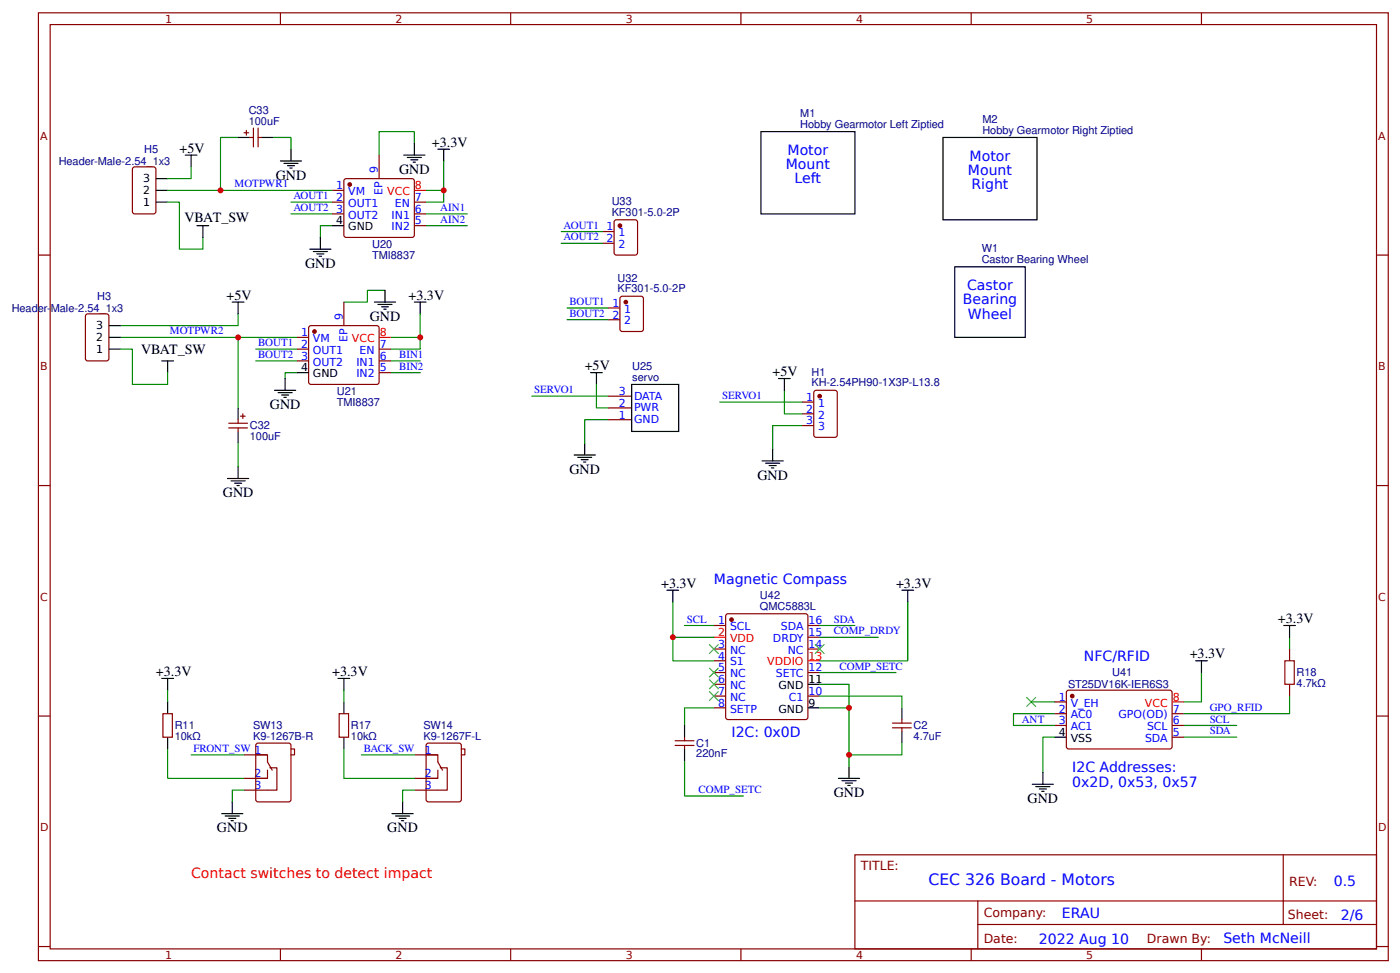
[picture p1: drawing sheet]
<svg xmlns="http://www.w3.org/2000/svg" width="315mm" height="219mm" viewBox="0 0 315 219" stroke-linecap="round" stroke-linejoin="round" font-family="sans-serif">
<g fill="none" stroke="#800" stroke-width=".26">
<path d="M8.7 2.9h304v213.2h-304zM11.3 5.5h298.7v208h-298.7zM63.2 2.9v2.6M115 2.9v2.6M166.9 2.9v2.6M218.7 2.9v2.6M270.6 2.9v2.6M29.9 37.8l.4-.3h4.3l.4 .3 .1 9.8-.3 .5h-4.5l-.4-.2zM55 29.9h1M55.5 29.3v1.1M56.3 30.9h.8M57.1 28.8v4.2"/>
<path d="M58.1 28.8v4.2M58.1 30.9h.8M85.4 34.9v5.3M8.7 57.4h2.6M74.8 42.8h2.6M74.8 45.5h2.6M74.8 48.1h2.6M77.5 40.5l.5-.3 15.1 .1 .2 .4-.1 12.5-.4 .2-15.1-.1-.3-.4zM93.3 45.5h2.7M93.3 48.1h2.7M93.3 50.8h2.7M135.7 52.1h2.6"/>
<path d="M135.7 54.7h2.6M138.4 49.7l.4-.2h4.3l.4 .2 .1 7.2-.3 .4-4.5 .1-.4-.3zM310 57.4h2.7M19.3 70.9l.5-.3h4.2l.5 .3v9.8l-.2 .4-4.5 .1-.5-.3zM66.9 75.9h2.6M66.9 78.6h2.6M69.6 73.5l.4-.2h15.1l.3 .5-.1 12.4-.4 .3-15.1-.1-.3-.4zM77.4 68v5.3M85.4 78.6h2.6M137 69.3h2.6M137 71.9h2.6M139.7 66.9l.4-.3h4.3l.4 .3 .1 7.2-.2 .4-4.6 .1-.4-.3z"/>
<path d="M51.5 95.2h4.2M51.5 96.3h4.2M53.6 94.4v.8M53.6 96.3v.8M54.2 93.6h1M54.7 93.1v1.1M66.9 81.2h2.6M85.4 81.2h2.6M85.4 83.8h2.6M137 94.4h5.3M137 91.8h5.3M137 89.1h5.3"/>
<path d="M180.6 90.5h2.7M180.6 93.1h2.7M180.6 95.8h2.7M183.3 88.1l.5-.3h4.2l.5 .3 .1 9.8-.3 .4-4.5 .1-.5-.3zM8.7 109.2h2.6M310 109.2h2.7M163.5 138.3l.5-.2h17.4l.5 .2 .1 23.1-.3 .4-17.7 .1-.5-.3zM160.8 140.7h2.6M160.8 146h2.6M160.8 148.7h2.6M160.8 151.3h2.6M160.8 154h2.6"/>
<path d="M160.8 156.6h2.6M160.8 159.3h2.6M182 140.7h2.6M182 146h2.6M182 151.3h2.6M182 156.6h2.6M182 143.4h2.6M237.5 157.9h2.7M240.2 155.5l.5-.2 23 .1 .3 .4-.1 12.5-.5 .2-23-.1-.2-.4zM290.4 146v2.7M290.4 154v2.6M8.7 161.1h2.6"/>
<path d="M36.7 160.6h2.1v5.3h-2.1zM55 175.1h5.2M55 169.8h5.2M57.6 169.8h2.6v1.6l1.1 1.9M57.7 167.5l.4-.3h6.9l.5 .3v12.4l-.2 .4-7.2 .1-.4-.2zM60.2 173.3v1.8h-2.6M60.8 172.7h1.6v5.1h-7.4M65.5 168.5h.8v1.3h-.8M76.4 160.6h2.1v5.3h-2.1zM93.3 175.1h5.3M93.3 169.8h5.3M96 169.8h2.6v1.6l1.1 1.9"/>
<path d="M96 167.5l.5-.3h6.9l.4 .3 .1 12.4-.3 .4-7.1 .1-.5-.2zM98.6 173.3v1.8h-2.6M99.1 172.7h1.6v5.1h-7.4M103.9 168.5h.8v1.3h-.8M152.1 167.7h4.2M152.1 166.7h4.2M154.2 165.9v.8M154.2 167.7v.8M201 163.8h4.2M201 162.7h4.2M203.1 161.9v.8M203.1 163.8v.7"/>
<path d="M237.5 160.6h2.7M237.5 163.2h2.7M264 160.6h2.6M264 163.2h2.6M264 165.9h2.6M310 161.1h2.7M192.5 192.3h117.5v21.2h-117.5zM289 192.3v15.7M8.7 213h2.6M63.2 213.5v2.6M115 213.5v2.6M166.9 213.5v2.6"/>
<path d="M192.6 202.7h117.3M218.7 213.5v2.6M220.2 208h89.7M220.2 202.7v10.6M270.6 213.5v2.6M310 213h2.7"/>
</g>
<g fill="none" stroke="#000" stroke-width=".26">
<path d="M41.7 34.9h2.7M43 34.9v2.6M53.6 30.9h2.7M58.9 30.9h2.7M63.2 36.2h4.7M63.9 36.8h3.2M64.7 37.3h1.6M65.3 37.8h.5M65.5 33.6v2.6M90.9 34.9h4.8M91.7 35.4h3.2M92.5 36h1.6"/>
<path d="M93.1 36.5h.5M93.3 32.3v2.6M98.6 33.6h2.7M99.9 33.6v2.6M171.4 29.6h21.1v18.5h-21.1zM212.4 30.9h21.1v18.6h-21.1zM35.1 40.2h2.7M35.1 45.5h2.7M35.1 42.8h2.7M44.4 50.8h2.6M45.7 50.8v2.6M69.8 56.1h4.7"/>
<path d="M70.6 56.6h3.1M71.4 57.1h1.5M71.9 57.7h.5M72.2 53.4v2.7M74.8 50.8h2.6M24.5 73.3h2.7M24.5 78.6h2.7M24.5 75.9h2.7M52.3 68h2.7M53.6 68v2.6M84.3 68h4.8M85.1 68.5h3.2"/>
<path d="M85.9 69h1.6M86.4 69.6h.6M86.7 65.3v2.7M93.3 68h2.7M94.6 68v2.6M215 60h15.9v15.9h-15.9zM36.4 81.2h2.7M37.8 81.2v2.6M53.6 91.8v2.6M53.6 97.1v2.6M61.8 87.8h4.8M62.6 88.3h3.2"/>
<path d="M63.4 88.9h1.6M63.9 89.4h.6M64.2 85.2v2.6M66.9 83.8h2.6M131.7 99.7v2.7M133 83.8h2.7M134.3 83.8v2.7M142.3 86.5h10.5v10.6h-10.5zM175.3 85.2h2.7M176.7 85.2v2.6M51.2 107.7h4.8M52 108.2h3.2"/>
<path d="M52.8 108.7h1.6M53.4 109.2h.5M53.6 105v2.7M129.3 102.4h4.8M130.1 102.9h3.2M130.9 103.4h1.6M131.4 104h.5M171.6 103.7h4.8M172.4 104.2h3.2M173.2 104.7h1.6M173.8 105.3h.5M174 101v2.7"/>
<path d="M150.2 132.8h2.6M151.5 132.8v2.6M203.1 132.8h2.7M204.4 132.8v2.6M36.4 152.6h2.7M37.8 152.6v2.7M37.8 157.9v2.7M76.1 152.6h2.7M77.4 152.6v2.7M77.4 157.9v2.7M182 159.3h2.6M182 154h2.6"/>
<path d="M203.1 159.3v2.6M269.3 148.7h2.6M270.6 148.7v2.6M289.1 140.7h2.7M290.4 140.7v2.7M37.8 165.9v2.6M77.4 165.9v2.6M154.2 163.2v2.7M154.2 168.5v2.7M188.8 175.1h4.8M189.6 175.7h3.2M190.4 176.2h1.6"/>
<path d="M190.9 176.7h.6M191.2 172.5v2.6M203.1 164.5v2.7M232.5 176.5h4.8M233.3 177h3.2M234.1 177.5h1.6M234.6 178h.5M234.9 173.8v2.7M237.5 165.9h2.7M49.9 183.1h4.8M50.7 183.6h3.2M51.5 184.1h1.6"/>
<path d="M52 184.7h.6M52.3 180.4v2.7M88.3 183.1h4.8M89.1 183.6h3.2M89.9 184.1h1.6M90.4 184.7h.5M90.7 180.4v2.7"/>
</g>
<g fill="none" stroke="#080" stroke-width=".26">
<path d="M43 37.5v2.7h-5.2M53.6 30.9h-3.9v11.9M61.6 30.9h3.9v2.7M93.3 32.3v-2.7h-7.9v5.3M99.9 36.2v9.3h-3.9M37.8 45.5h2.6v10.6h5.3v-2.7M37.8 42.8h37M65.5 48.1h9.3M65.5 45.5h9.3M74.8 50.8h-2.6v2.6M96 50.8h9.2M96 48.1h9.2"/>
<path d="M96 42.8h3.9M126.4 52.1h9.3M126.4 54.7h9.3M27.2 78.6h2.6v7.9h8v-2.7M27.2 75.9h39.7M53.6 70.6v2.7h-26.4M53.6 75.9v15.9M57.6 78.6h9.3M86.7 65.3h-4v2.7h-5.3M88 75.9h6.6M94.6 70.6v8h-6.6M127.7 69.3h9.3"/>
<path d="M127.7 71.9h9.3M53.6 99.7v5.3M57.6 81.2h9.3M66.9 83.8h-2.7v1.4M88 83.8h6.6M88 81.2h6.6M119.8 89.1h17.2M134.3 86.5v5.3h2.7M137 94.4h-5.3v5.3M162.1 90.5h18.5M176.7 87.8v5.3h3.9M180.6 95.8h-6.6v5.2"/>
<path d="M151.5 135.4v8h9.3M204.4 135.4v13.3h-19.8M37.8 155.3v2.6M77.4 155.3v2.6M151.5 143.4v5.3h9.3M154.2 140.7h6.6M160.8 159.3h-6.6v3.9M184.6 154h6.6v18.5M184.6 156.6h18.5v2.7M184.6 159.3h6.6M184.6 140.7h7.9M184.6 151.3h17.2"/>
<path d="M184.6 143.4h13.2M232.2 157.9h5.3M270.6 151.3v6.6h-4M290.4 156.6v4h-23.8M290.4 143.4v2.6M37.8 168.5v6.6h17.2M43 169.8h12M55 177.8h-2.7v2.6M77.4 168.5v6.6h15.9M81.4 169.8h11.9M93.3 177.8h-2.6v2.6M154.2 171.2v7.9h13.2"/>
<path d="M203.1 167.2v2.6h-11.9M237.5 160.6h-9.2v2.6h9.2M237.5 165.9h-2.6v7.9M266.6 165.9h11.9M266.6 163.2h11.9"/>
</g>
<g fill="#800" stroke="#800" stroke-width=".26">
<circle cx="70.8" cy="74.6" r=".4"/>
<circle cx="78.8" cy="41.5" r=".4"/>
<circle cx="139.6" cy="50.8" r=".4"/>
<circle cx="140.9" cy="68" r=".4"/>
<circle cx="241.5" cy="156.6" r=".4"/>
<circle cx="164.8" cy="139.4" r=".4"/>
<circle cx="184.6" cy="89.1" r=".4"/>
</g>
<path d="M93.3 42.8h2.7M85.4 75.9h2.6M160.8 143.4h2.6M182 148.7h2.6M264 157.9h2.6" fill="none" stroke="#f00" stroke-width=".26"/>
<g fill="#000" stroke="#3c3" stroke-width=".26">
<path d="M159.7 155.5l2.1 2.2zM161.8 155.5l-2.1 2.2z"/>
<path d="M159.7 152.9l2.1 2.1zM161.8 152.9l-2.1 2.1z"/>
<path d="M159.7 150.3l2.1 2.1zM161.8 150.3l-2.1 2.1z"/>
<path d="M159.7 145l2.1 2.1zM161.8 145l-2.1 2.1z"/>
<path d="M183.5 145l2.2 2.1zM185.7 145l-2.2 2.1z"/>
<path d="M231.2 156.9l2.1 2.1zM233.3 156.9l-2.1 2.1z"/>
</g>
<path d="M289.4 148.7h2.1v5.3h-2.1z" fill="none" stroke="#a00000" stroke-width=".26"/>
<g fill="#c00">
<circle cx="94.6" cy="75.9" r=".66"/>
<circle cx="99.9" cy="42.8" r=".66"/>
<circle cx="151.5" cy="143.4" r=".66"/>
<circle cx="191.2" cy="159.3" r=".66"/>
<circle cx="191.2" cy="169.8" r=".66"/>
<circle cx="53.6" cy="75.9" r=".66"/>
<circle cx="49.7" cy="42.8" r=".66"/>
</g>
<text font-size="3.5" fill="#00f" x="209.1" y="199.1">CEC 326 Board - Motors</text>
<g font-size="3.2">
<text x="40.4" y="34.4">+5V</text>
<text x="97.3" y="33">+3.3V</text>
<text x="62.1" y="40.5">GND</text>
<text x="89.9" y="39.1">GND</text>
<text x="41.5" y="50">VBAT_SW</text>
<text x="68.7" y="60.3">GND</text>
<text x="51" y="67.4">+5V</text>
<text x="92" y="67.4">+3.3V</text>
<text x="83.3" y="72.2">GND</text>
<text x="31.8" y="79.6">VBAT_SW</text>
<text x="131.7" y="83.3">+5V</text>
<text x="174" y="84.6">+5V</text>
<text x="60.8" y="92">GND</text>
<text x="128.2" y="106.6">GND</text>
<text x="170.6" y="107.9">GND</text>
<text x="50.2" y="111.9">GND</text>
<text x="148.9" y="132.3">+3.3V</text>
<text x="201.8" y="132.3">+3.3V</text>
<text x="287.8" y="140.2">+3.3V</text>
<text x="267.9" y="148.1">+3.3V</text>
<text x="35.1" y="152.1">+3.3V</text>
<text x="74.8" y="152.1">+3.3V</text>
<text x="187.8" y="179.4">GND</text>
<text x="231.4" y="180.7">GND</text>
<text x="48.9" y="187.3">GND</text>
<text x="87.2" y="187.3">GND</text>
</g>
<g font-size="3.2" fill="#00f">
<text x="177.4" y="34.9">Motor</text>
<text x="177" y="38.1">Mount</text>
<text x="179" y="41.2">Left</text>
<text x="218" y="39.4">Mount</text>
<text x="218.4" y="36.2">Motor</text>
<text x="218.8" y="42.6">Right</text>
<text x="217.8" y="65.3">Castor</text>
<text x="216.8" y="68.5">Bearing</text>
<text x="218" y="71.7">Wheel</text>
<text x="160.8" y="131.5">Magnetic Compass</text>
<text x="244.1" y="148.7">NFC/RFID</text>
<text x="164.8" y="165.9">I2C: 0x0D</text>
<text x="241.5" y="173.8">I2C Addresses:</text>
<text x="241.5" y="177">0x2D, 0x53, 0x57</text>
<text x="300.4" y="199.3">0.5</text>
<text x="239.2" y="206.4">ERAU</text>
<text x="302" y="207">2/6</text>
<text x="234" y="212.3">2022 Aug 10</text>
<text x="275.5" y="212.2">Seth McNeill</text>
</g>
<text font-size="3.2" fill="#f00" x="43" y="197.6">Contact switches to detect impact</text>
<g font-size="2.8" fill="#800">
<text x="193.9" y="195.8">TITLE:</text>
<text x="290.3" y="199.3">REV:</text>
<text x="221.5" y="206.4">Company:</text>
<text x="290.1" y="206.9">Sheet:</text>
<text x="221.5" y="212.2">Date:</text>
<text x="258.3" y="212.2">Drawn By:</text>
</g>
<g font-size="2.5" fill="#800">
<text x="37.2" y="5.1">1</text>
<text x="89.1" y="5.1">2</text>
<text x="140.9" y="5.1">3</text>
<text x="192.8" y="5.1">4</text>
<text x="244.7" y="5.1">5</text>
<text x="9" y="31.5">A</text>
<text x="310.4" y="31.5">A</text>
<text x="9" y="83.3">B</text>
<text x="310.4" y="83.3">B</text>
<text x="9" y="135.2">C</text>
<text x="310.4" y="135.2">C</text>
<text x="9" y="187">D</text>
<text x="310.4" y="187">D</text>
<text x="37.2" y="215.7">1</text>
<text x="89.1" y="215.7">2</text>
<text x="140.9" y="215.7">3</text>
<text x="192.8" y="215.7">4</text>
<text x="244.7" y="215.7">5</text>
</g>
<g font-size="2.5" fill="#000080">
<text x="56" y="28">100uF</text>
<text x="56" y="25.6">C33</text>
<text x="180.2" y="28.8">Hobby Gearmotor Left Ziptied</text>
<text x="180.2" y="26.4">M1</text>
<text x="221.2" y="27.7">M2</text>
<text x="32.5" y="34.5">H5</text>
<text x="221.2" y="30.1">Hobby Gearmotor Right Ziptied</text>
<text x="13.2" y="37.1">Header-Male-2.54_1x3</text>
<text x="137.8" y="46.1">U33</text>
<text x="137.8" y="48.5">KF301-5.0-2P</text>
<text x="83.8" y="58.2">TMI8837</text>
<text x="83.8" y="55.7">U20</text>
<text x="221.1" y="59.2">Castor Bearing Wheel</text>
<text x="221.1" y="56.8">W1</text>
<text x="139.1" y="65.7">KF301-5.0-2P</text>
<text x="139.1" y="63.3">U32</text>
<text x="2.6" y="70.2">Header-Male-2.54_1x3</text>
<text x="21.9" y="67.5">H3</text>
<text x="142.4" y="83.3">U25</text>
<text x="75.9" y="88.8">U21</text>
<text x="142.4" y="85.7">servo</text>
<text x="182.8" y="86.9">KH-2.54PH90-1X3P-L13.8</text>
<text x="182.8" y="84.6">H1</text>
<text x="75.9" y="91.3">TMI8837</text>
<text x="56.3" y="99">100uF</text>
<text x="56.3" y="96.6">C32</text>
<text x="171.2" y="137.2">QMC5883L</text>
<text x="171.2" y="134.8">U42</text>
<text x="240.5" y="154.8">ST25DV16K-IER6S3</text>
<text x="250.5" y="152.1">U41</text>
<text x="292" y="154.5">4.7kΩ</text>
<text x="292" y="152.2">R18</text>
<text x="39.3" y="166.4">10kΩ</text>
<text x="39.3" y="164.1">R11</text>
<text x="57" y="166.4">K9-1267B-R</text>
<text x="57" y="164">SW13</text>
<text x="79" y="166.4">10kΩ</text>
<text x="79" y="164.1">R17</text>
<text x="95.4" y="166.4">K9-1267F-L</text>
<text x="95.4" y="164">SW14</text>
<text x="205.8" y="166.4">4.7uF</text>
<text x="205.8" y="164.1">C2</text>
<text x="156.8" y="170.4">220nF</text>
<text x="156.8" y="168">C1</text>
</g>
<g font-size="2.5">
<text x="32.2" y="41">3</text>
<text x="32.2" y="46.3">1</text>
<text x="32.2" y="43.6">2</text>
<text x="75.7" y="50.5">4</text>
<text x="78.4" y="51.8">GND</text>
<text x="21.6" y="74.1">3</text>
<text x="21.6" y="76.7">2</text>
<text x="21.6" y="79.3">1</text>
<text x="67.8" y="83.6">4</text>
<text x="70.5" y="84.9">GND</text>
<text x="175.3" y="155">GND</text>
<text x="182.1" y="153.7">11</text>
<text x="175.3" y="160.3">GND</text>
<text x="182.1" y="159">9</text>
<text x="238.5" y="165.6">4</text>
<text x="241.1" y="166.9">VSS</text>
</g>
<g font-size="2.5" fill="#00f">
<text x="85.1" y="38.9" transform="rotate(-90 85.1 38.9)">9</text>
<text x="52.8" y="42.2">MOTPWR1</text>
<text x="66.1" y="47.5">AOUT2</text>
<text x="66.1" y="44.8">AOUT1</text>
<text x="75.7" y="42.6">1</text>
<text x="75.7" y="45.2">2</text>
<text x="75.7" y="47.9">3</text>
<text x="78.4" y="43.9">VM</text>
<text x="78.4" y="46.5">OUT1</text>
<text x="86.2" y="43.8" transform="rotate(-90 86.2 43.8)">EP</text>
<text x="88.9" y="46.5">EN</text>
<text x="93.5" y="47.9">6</text>
<text x="93.5" y="45.2">7</text>
<text x="99.1" y="47.5">AIN1</text>
<text x="78.4" y="49.2">OUT2</text>
<text x="88.2" y="51.8">IN2</text>
<text x="88.2" y="49.2">IN1</text>
<text x="93.5" y="50.5">5</text>
<text x="99.1" y="50.1">AIN2</text>
<text x="126.9" y="51.4">AOUT1</text>
<text x="136.6" y="51.8">1</text>
<text x="139.3" y="53.2">1</text>
<text x="126.9" y="54.1">AOUT2</text>
<text x="136.6" y="54.5">2</text>
<text x="139.3" y="55.8">2</text>
<text x="77.2" y="71.9" transform="rotate(-90 77.2 71.9)">9</text>
<text x="128.2" y="71.3">BOUT2</text>
<text x="128.2" y="68.6">BOUT1</text>
<text x="137.9" y="69">1</text>
<text x="137.9" y="71.7">2</text>
<text x="140.6" y="70.4">1</text>
<text x="38.3" y="75.2">MOTPWR2</text>
<text x="58.1" y="77.9">BOUT1</text>
<text x="67.8" y="75.6">1</text>
<text x="70.5" y="77">VM</text>
<text x="78.2" y="76.8" transform="rotate(-90 78.2 76.8)">EP</text>
<text x="140.6" y="73">2</text>
<text x="58.1" y="80.5">BOUT2</text>
<text x="67.8" y="78.3">2</text>
<text x="67.8" y="80.9">3</text>
<text x="70.5" y="79.6">OUT1</text>
<text x="70.5" y="82.3">OUT2</text>
<text x="80.3" y="82.3">IN1</text>
<text x="81" y="79.6">EN</text>
<text x="85.5" y="83.6">5</text>
<text x="85.5" y="80.9">6</text>
<text x="85.5" y="78.3">7</text>
<text x="89.9" y="80.5">BIN1</text>
<text x="89.9" y="83.2">BIN2</text>
<text x="80.3" y="84.9">IN2</text>
<text x="120.3" y="88.5">SERVO1</text>
<text x="139.4" y="88.9">3</text>
<text x="142.8" y="89.9">DATA</text>
<text x="162.6" y="89.8">SERVO1</text>
<text x="139.4" y="94.2">1</text>
<text x="139.4" y="91.5">2</text>
<text x="142.8" y="95.2">GND</text>
<text x="142.8" y="92.6">PWR</text>
<text x="181.6" y="90.2">1</text>
<text x="181.6" y="92.8">2</text>
<text x="181.6" y="95.5">3</text>
<text x="184.3" y="91.5">1</text>
<text x="184.3" y="94.2">2</text>
<text x="184.3" y="96.8">3</text>
<text x="154.7" y="140.1">SCL</text>
<text x="161.7" y="140.5">1</text>
<text x="164.4" y="141.8">SCL</text>
<text x="175.9" y="141.8">SDA</text>
<text x="182.1" y="143.1">15</text>
<text x="182.1" y="140.5">16</text>
<text x="187.8" y="140.1">SDA</text>
<text x="187.8" y="142.7">COMP_DRDY</text>
<text x="161.7" y="145.8">3</text>
<text x="161.7" y="148.4">4</text>
<text x="164.4" y="147.1">NC</text>
<text x="164.4" y="149.7">S1</text>
<text x="174.1" y="144.4">DRDY</text>
<text x="177.4" y="147.1">NC</text>
<text x="182.1" y="145.8">14</text>
<text x="161.7" y="151.1">5</text>
<text x="161.7" y="153.7">6</text>
<text x="164.4" y="152.4">NC</text>
<text x="164.4" y="155">NC</text>
<text x="174.8" y="152.4">SETC</text>
<text x="182.1" y="151.1">12</text>
<text x="189.1" y="150.7">COMP_SETC</text>
<text x="161.7" y="156.3">7</text>
<text x="161.7" y="159">8</text>
<text x="164.4" y="157.7">NC</text>
<text x="164.4" y="160.3">SETP</text>
<text x="177.7" y="157.7">C1</text>
<text x="182.1" y="156.3">10</text>
<text x="238.5" y="157.7">1</text>
<text x="238.5" y="160.3">2</text>
<text x="241.1" y="159">V_EH</text>
<text x="241.1" y="161.6">AC0</text>
<text x="251.9" y="161.6">GPO(OD)</text>
<text x="264.1" y="160.3">7</text>
<text x="272.4" y="159.9">GPO_RFID</text>
<text x="230.1" y="162.6">ANT</text>
<text x="238.5" y="163">3</text>
<text x="241.1" y="164.3">AC1</text>
<text x="257.9" y="166.9">SDA</text>
<text x="258.3" y="164.3">SCL</text>
<text x="264.1" y="165.6">5</text>
<text x="264.1" y="163">6</text>
<text x="272.4" y="165.2">SDA</text>
<text x="272.4" y="162.6">SCL</text>
<text x="43.6" y="169.2">FRONT_SW 1</text>
<text x="81.9" y="169.2">BACK_SW</text>
<text x="95.7" y="169.6">1</text>
<text x="57.4" y="177.5">3</text>
<text x="57.4" y="174.9">2</text>
<text x="95.7" y="174.9">2</text>
<text x="95.7" y="177.5">3</text>
<text x="157.3" y="178.4">COMP_SETC</text>
</g>
<g font-size="2.5" fill="#f00">
<text x="87.2" y="43.9">VCC</text>
<text x="93.5" y="42.6">8</text>
<text x="79.3" y="77">VCC</text>
<text x="85.5" y="75.6">8</text>
<text x="161.7" y="143.1">2</text>
<text x="164.4" y="144.4">VDD</text>
<text x="172.8" y="149.7">VDDIO</text>
<text x="182.1" y="148.4">13</text>
<text x="257.9" y="159">VCC</text>
<text x="264.1" y="157.7">8</text>
</g>
</svg>
